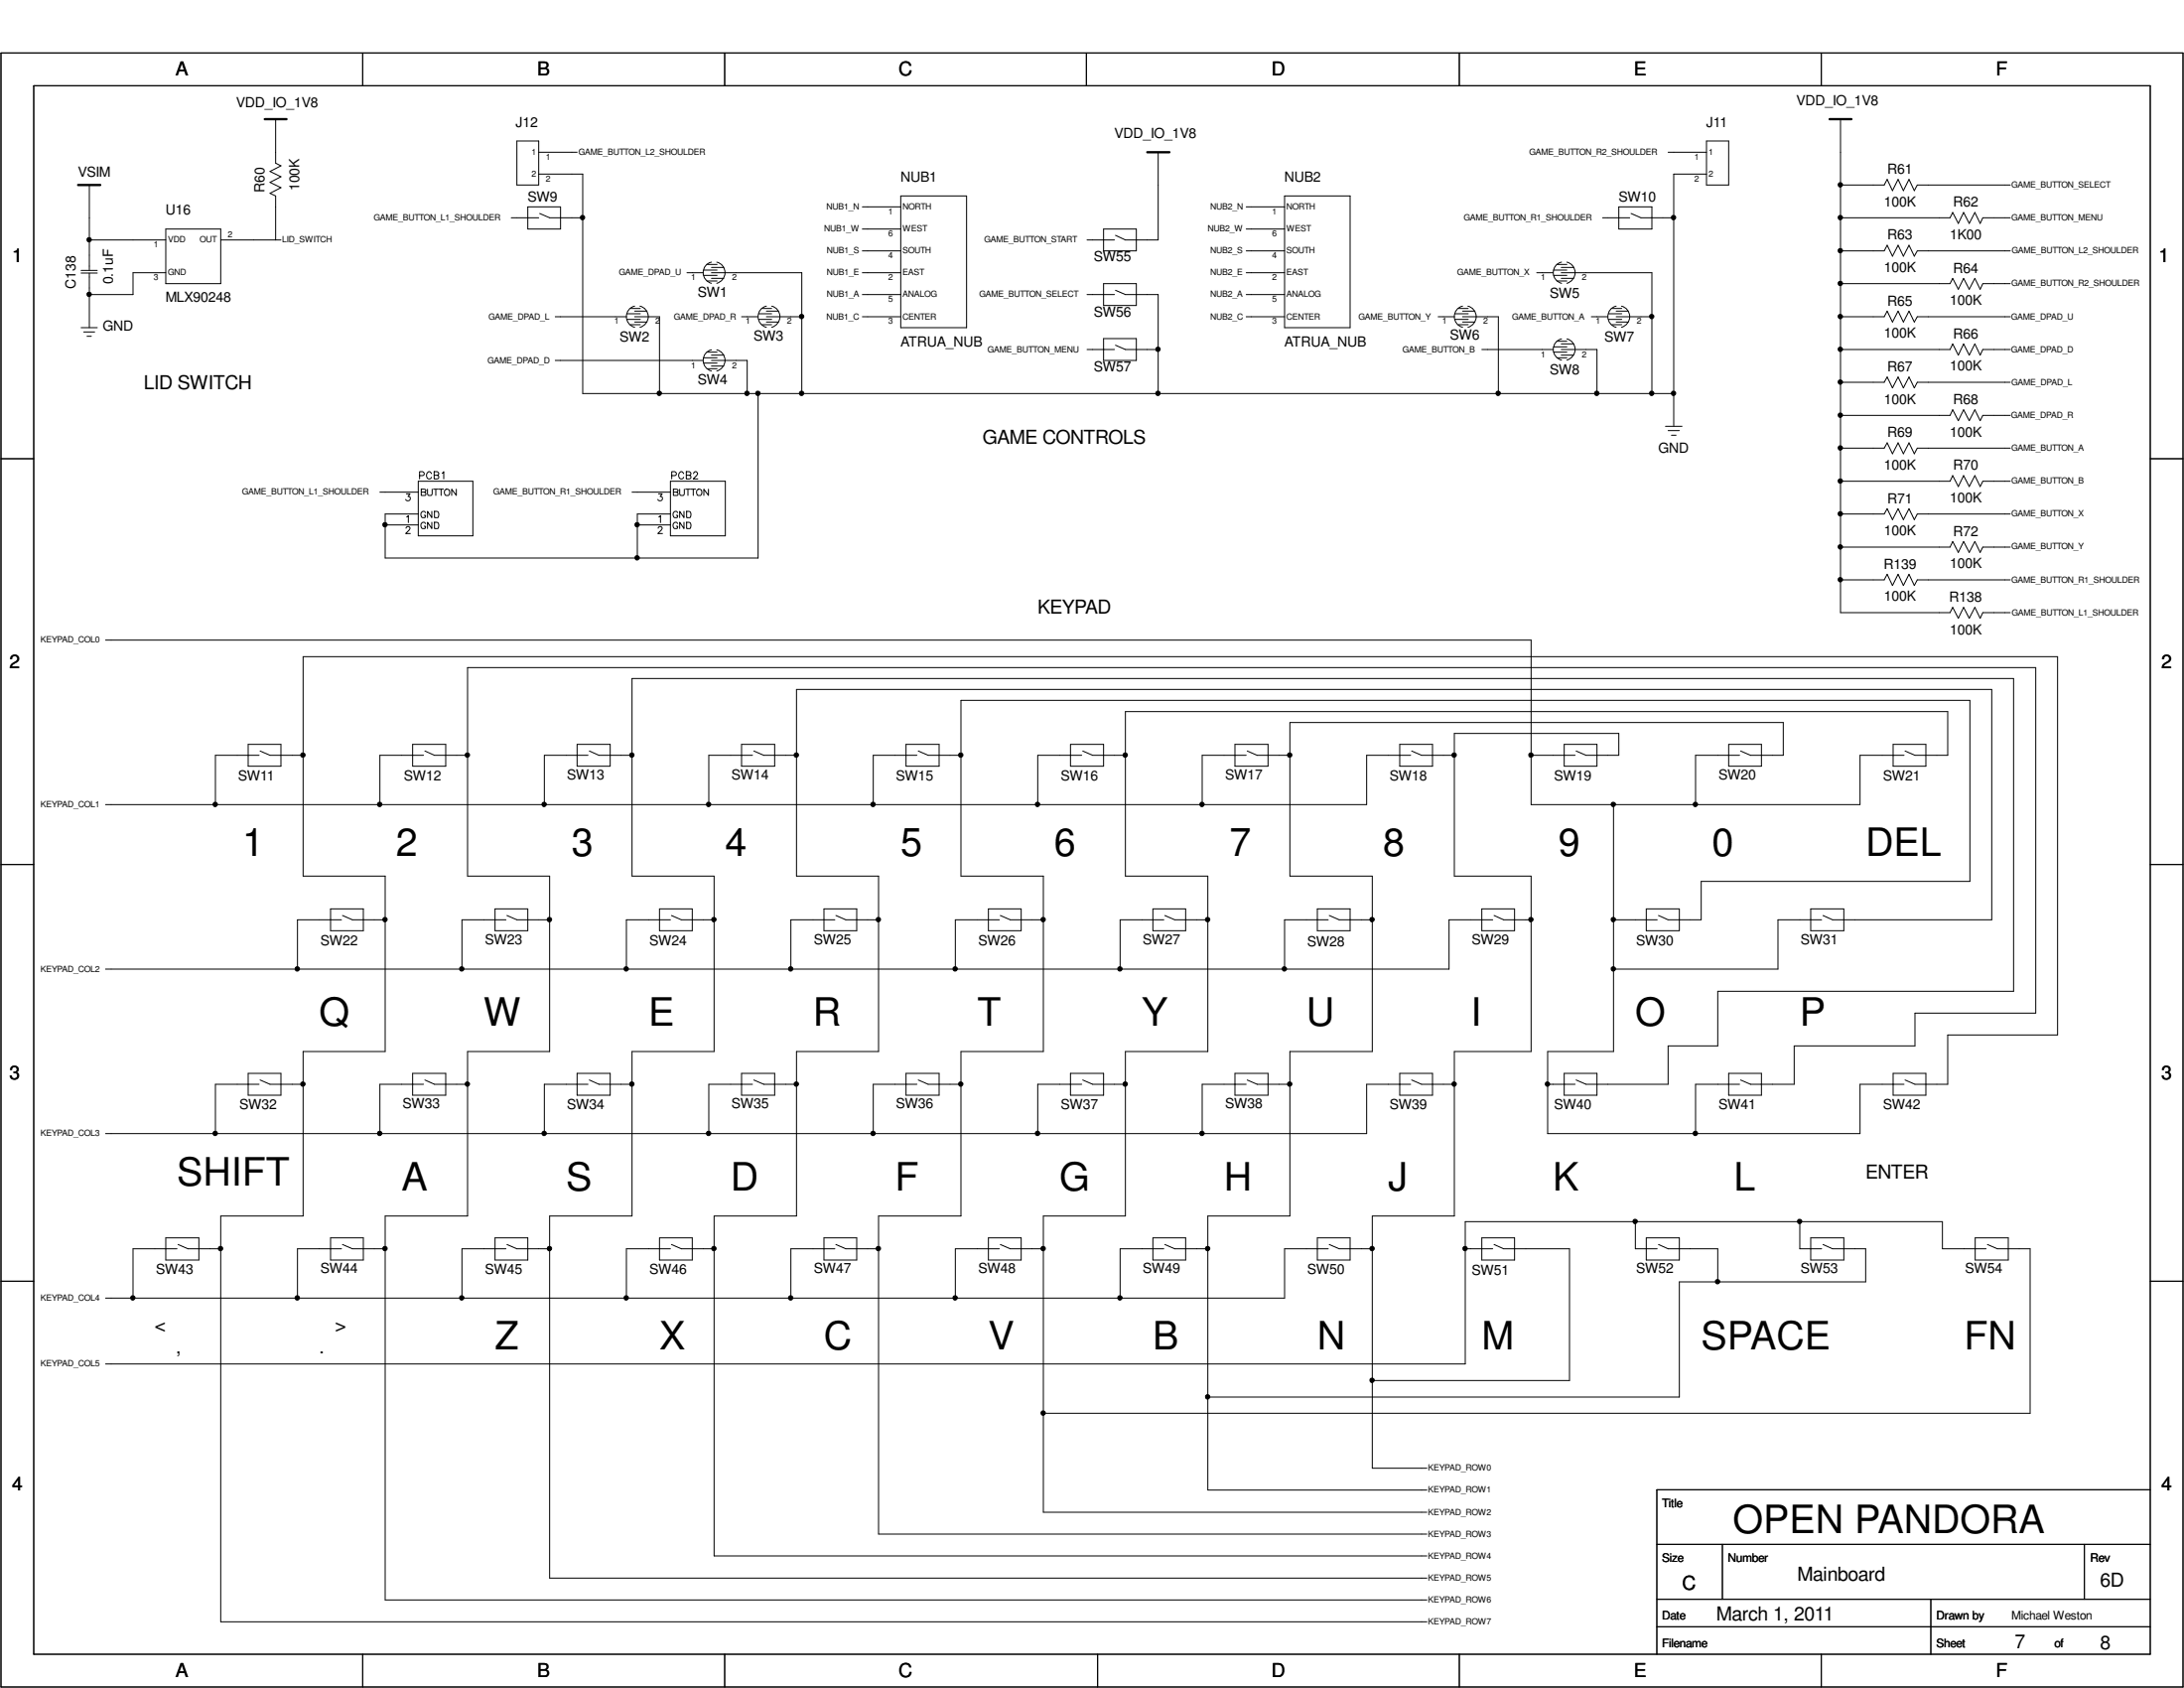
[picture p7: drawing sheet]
<svg xmlns="http://www.w3.org/2000/svg" width="279mm" height="216mm" viewBox="0 0 279 216" stroke-linecap="round" stroke-linejoin="round" font-family="sans-serif">
<g fill="none" stroke="#000" stroke-width=".13">
<path d="M.1 6.8h279.2v209h-279.2zM4.3 11h270.8v200.6h-270.8zM35.3 15.2v5.7l.6 .3-1.4 .7 1.4 .7-1.4 .7 1.4 .7-1.4 .7 .8 .4v5.6M46.4 6.8v4.2M66.1 18h2.8v5.7h-2.8zM68.9 19.5h4.9M92.7 6.8v4.2M139 6.8v4.2M148.2 19.5v11.2h-4.2l-1.3-.6M186.7 6.8v4.2M213.4 19.5h4.9M218.3 18h2.8v5.7h-2.8z"/>
<path d="M233 6.8v4.2M235.5 15.2v63.2h14l.3-.7 .7 1.4 .7-1.4 .7 1.4 .7-1.4 .7 1.4 .4-.7h3.5M10.4 34.9h2M10.4 34.6h2M11.4 30.7h9.8M11.4 23.7v10.9M11.4 34.9v7M21.2 34.9h-4.2v2.8h-5.6M21.2 29.3h7v7h-7zM28.2 30.7h7.7M65.4 27.9h3.5M67.5 26.5h4.2v2.8h-4.2z"/>
<path d="M68.9 22.3h5.6v28h139.6M69 27.3l1.3 .6h4.2M80.6 39.5h1.3M81.2 39.2a1.4 1.4 0 0 0-1.1 1.3 1.4 1.4 0 0 0 1.1 1.4M81.2 39.8h1.6M81.9 39.2a1.4 1.4 0 0 1 1 1.3 1.4 1.4 0 0 1-1 1.4M87.9 34.9h2.1M90 34.5h1.7M90 35.2h1.7M90.5 33.8h1.2M90.5 35.9h1.2M91 33.5a1.4 1.4 0 0 0-1 1.4 1.4 1.4 0 0 0 1 1.3"/>
<path d="M91 34.9h11.6v15.4M91 34.2h1.6M91 35.6h1.6M91.7 33.5a1.4 1.4 0 0 1 1.1 1.4 1.4 1.4 0 0 1-1.1 1.3M97.5 39.5h1.2M98 39.2a1.4 1.4 0 0 0-1 1.3 1.4 1.4 0 0 0 1 1.4M98 39.8h1.6M98.7 39.2a1.4 1.4 0 0 1 1.1 1.3 1.4 1.4 0 0 1-1.1 1.4M110.3 37.7h4.9M110.3 34.9h4.9M110.3 32.1h4.9M110.3 26.5h4.9"/>
<path d="M110.3 29.3h4.9M115.2 25.1h8.5v16.8h-8.5zM139.1 30.7h3.5M139.1 37.7h3.5M141.2 29.3h4.2v2.8h-4.2zM141.2 36.3h4.2v2.8h-4.2zM142.7 37.1l1.3 .6h4.2v12.6M159.4 37.7h4.9M159.4 34.9h4.9M159.4 32.1h4.9M159.4 26.5h4.9M159.4 29.3h4.9"/>
<path d="M164.3 25.1h8.4v16.8h-8.4zM186.6 39.5h1.2M187.1 39.2a1.4 1.4 0 0 0-1 1.3 1.4 1.4 0 0 0 1 1.4M187.1 39.8h1.6M187.8 39.2a1.4 1.4 0 0 1 1 1.3 1.4 1.4 0 0 1-1 1.4M196.6 34.9h2.1M198.8 34.5h1.6M198.8 35.2h1.6M199.2 33.8h1.2M199.2 35.9h1.2M199.7 34.9h11.6v15.4M199.7 34.2h1.6"/>
<path d="M199.7 35.6h1.6M199.8 33.5a1.4 1.4 0 0 0-1.1 1.4 1.4 1.4 0 0 0 1.1 1.3M200.4 33.5a1.4 1.4 0 0 1 1.1 1.4 1.4 1.4 0 0 1-1.1 1.3M205 27.9h3.5M206.2 39.5h1.3M206.8 39.2a1.4 1.4 0 0 0-1.1 1.3 1.4 1.4 0 0 0 1.1 1.4M206.8 39.8h1.5M207.1 26.5h4.2v2.8h-4.2zM207.4 39.2a1.4 1.4 0 0 1 1.1 1.3 1.4 1.4 0 0 1-1.1 1.4M208.7 27.3l1.2 .6h4.2M218.3 22.3h-4.2v32.2M235.5 27.9h14l.3-.7 .7 1.4 .7-1.4 .7 1.4 .7-1.4 .7 1.4 .4-.7h3.5"/>
<path d="M235.5 32.1h5.5l.4-.7 .7 1.4 .7-1.4 .7 1.4 .7-1.4 .7 1.4 .4-.7h11.9M235.5 36.3h14l.3-.7 .7 1.4 .7-1.4 .7 1.4 .7-1.4 .7 1.4 .4-.7h3.5M235.5 23.7h5.5l.4-.8 .7 1.5 .7-1.5 .7 1.5 .7-1.5 .7 1.5 .4-.7h11.9M.1 58.7h4.2M10.4 41.9h2M10.7 42.5h1.4M11.1 43h.6M71 40.5h9.1M71 46.1h19M80.2 40.1h1.7M80.2 40.9h1.7M80.6 41.5h1.3"/>
<path d="M81.2 40.5h3.2v9.8M81.2 41.2h1.6M90 45.8h1.7M90 46.4h1.7M90.5 45h1.2M90.5 47.2h1.2M91 44.7a1.4 1.4 0 0 0-1 1.4 1.4 1.4 0 0 0 1 1.4M91 46.1h4.6v4.2M91 45.4h1.6M91 46.8h1.6M91.7 44.7a1.4 1.4 0 0 1 1.1 1.4 1.4 1.4 0 0 1-1.1 1.4M94.9 40.5h2.1"/>
<path d="M97 50.3v21.1h-47.7v-5.7h4.2M97.1 40.1h1.6M97.1 40.9h1.6M97.5 41.5h1.2M98 40.5h4.6M98 41.2h1.6M110.3 40.5h4.9M139.1 44.7h3.5M141.2 43.3h4.2v2.8h-4.2zM142.7 44.2l1.3 .5h4.2M159.4 40.5h4.9M184 40.5h2.1"/>
<path d="M186.1 40.1h1.7M186.1 40.9h1.7M186.6 41.5h1.2M187.1 40.5h4.6v9.8M187.1 41.2h1.6M189.6 44.7h9.1M198.8 45h1.6M198.8 44.4h1.6M199.2 45.8h1.2M199.2 43.6h1.2M199.7 44.7h4.6v5.6M199.7 45.4h1.6"/>
<path d="M199.7 44h1.6M199.8 43.3a1.4 1.4 0 0 0-1.1 1.4 1.4 1.4 0 0 0 1.1 1.4M200.4 43.3a1.4 1.4 0 0 1 1.1 1.4 1.4 1.4 0 0 1-1.1 1.4M203.6 40.5h2.1M205.8 40.1h1.7M205.8 40.9h1.7M206.2 41.5h1.3M206.8 40.5h4.5M206.8 41.2h1.5M213.1 54.5h2.1M213.4 55.1h1.4M213.8 55.7h.6"/>
<path d="M235.5 40.5h5.5l.4-.7 .7 1.4 .7-1.4 .7 1.4 .7-1.4 .7 1.4 .4-.7h11.9M235.5 44.7h14l.3-.7 .7 1.4 .7-1.4 .7 1.4 .7-1.4 .7 1.4 .4-.7h3.5M235.5 57.3h5.5l.4-.7 .7 1.4 .7-1.4 .7 1.4 .7-1.4 .7 1.4 .4-.7h11.9M235.5 53.1h14l.3-.7 .7 1.4 .7-1.4 .7 1.4 .7-1.4 .7 1.4 .4-.7h3.5M235.5 48.9h5.5l.4-.7 .7 1.4 .7-1.4 .7 1.4 .7-1.4 .7 1.4 .4-.7h11.9M275.1 58.7h4.2M48.6 62.9h4.9M49.3 67.1h4.2M51.9 67.6l.2-.2h.2l.2 .1-.2 .3-.4 .4h.6M52 63.2h.5l-.3 .3a.3 .3 0 0 1 .2 .5 .3 .3 0 0 1-.5-.1M52 66.1l.2-.1v.8M53.5 61.6h7v6.9h-7z"/>
<path d="M53.7 60.8h.5l.1-.1-.1-.2-.1-.2h-.4v1M53.9 62.6h.5v.3h-.1l.2 .2-.1 .3h-.5zM53.9 62.9h.4M54.4 67a.31 .31 0 0 0-.3-.2 .31 .31 0 0 0-.3 .3v.2l.2 .3h.4v-.3h-.1M54.4 65.6a.31 .31 0 0 0-.3-.2 .31 .31 0 0 0-.3 .3v.2l.2 .3h.4v-.3h-.1M54.7 62.6v.6l.1 .2h.4v-.1l.1-.7M55.2 60.6a.32 .32 0 0 0-.4-.3 .32 .32 0 0 0-.2 .4v.2a.33 .33 0 0 0 .2 .4 .33 .33 0 0 0 .4-.3M55.2 66.8v.8l-.5-.8v.8M55.2 65.4v.8l-.5-.8v.8M55.5 62.6h.5M55.5 60.3h.4l.2 .2v.1l-.2 .2 .2 .2-.1 .2-.5 .1zM55.5 60.8h.4"/>
<path d="M55.6 66.8h.3a.5 .5 0 0 1 .1 .8h-.4zM55.6 65.4h.3a.5 .5 0 0 1 .1 .8h-.4zM55.8 62.6v.8M56.1 62.6h.6M56.4 62.6v.8M56.6 60.5l.2-.2v1M56.9 62.7a.39 .39 0 0 1 .6 0 .39 .39 0 0 1 0 .5l-.1 .2h-.4l-.1-.3zM58.4 62.6v.8l-.6-.8v.8M80.9 62.9h4.9M81.5 67.1h4.3M84.2 67.6l.2-.2h.1l.2 .1-.1 .3-.4 .4h.6M84.2 63.2h.5l-.2 .3a.3 .3 0 0 1 .2 .5 .3 .3 0 0 1-.5-.1"/>
<path d="M84.3 66.1l.2-.1v.8M85.8 65.7h-4.3v5.7M85.8 61.6h7v6.9h-7zM85.9 60.8h.5l.1-.1v-.2l-.2-.2h-.4v1M86.1 62.6h.6v.2l-.2 .1 .2 .2v.3h-.6zM86.1 62.9h.4M86.7 67a.31 .31 0 0 0-.3-.2 .31 .31 0 0 0-.3 .3v.3l.2 .2h.3l.1-.3h-.2M86.7 65.6a.31 .31 0 0 0-.3-.2 .31 .31 0 0 0-.3 .3v.3l.2 .2h.3l.1-.3h-.2M87 62.6v.6l.1 .2h.3l.1-.1v-.7M87.5 60.6a.32 .32 0 0 0-.4-.3 .32 .32 0 0 0-.3 .4v.2a.33 .33 0 0 0 .3 .4 .33 .33 0 0 0 .4-.3M87.5 66.8v.8l-.5-.8v.8M87.5 65.4v.8l-.5-.8v.8"/>
<path d="M87.7 62.6h.6M87.8 60.3h.4l.1 .2v.2l-.1 .1 .2 .2-.1 .2-.5 .1zM87.8 60.8h.4M87.8 66.8h.3a.5 .5 0 0 1 .2 .8h-.5zM87.8 65.4h.3a.5 .5 0 0 1 .2 .8h-.5zM88 62.6v.8M88.4 62.6h.6M88.7 62.6v.8M88.7 60.6l.2-.3h.2l.1 .2-.1 .3-.4 .5h.6M89.2 62.7a.39 .39 0 0 1 .5 0 .39 .39 0 0 1 0 .5l-.1 .2h-.3l-.1-.1-.1-.2zM90.6 62.6v.8l-.6-.8v.8M235.5 74.2h5.5l.4-.8 .7 1.5 .7-1.5 .7 1.5 .7-1.5 .7 1.5 .4-.7h11.9"/>
<path d="M235.5 70h14l.3-.7 .7 1.4 .7-1.4 .7 1.4 .7-1.4 .7 1.4 .4-.7h3.5M235.5 65.7h5.5l.4-.6 .7 1.4 .7-1.4 .7 1.4 .7-1.4 .7 1.4 .4-.8h11.9M235.5 61.6h14l.3-.8 .7 1.4 .7-1.4 .7 1.4 .7-1.4 .7 1.4 .4-.6h3.5M13.5 81.9h182.4v21h42.1v-6.3h5.6M31.7 95.2h4.2v2.8h-4.2zM33.1 96.6h-5.5v6.3M33.3 96.1l1.2 .5h4.3M52.8 95.2h4.2v2.8h-4.2zM54.2 96.6h-5.6v6.3M54.4 96.1l1.2 .5h4.2M73.8 95.2h4.3v2.8h-4.3zM75.2 96.6h-5.6v6.3"/>
<path d="M75.4 96.1l1.2 .5h4.3M94.9 95.2h4.2v2.8h-4.2zM96.3 96.6h-5.6v6.3M96.4 96.1l1.3 .5h4.2M115.9 95.2h4.2v2.8h-4.2zM117.3 96.6h-5.6v6.3M117.5 96.1l1.2 .5h4.2M136.9 95.2h4.3v2.8h-4.3zM138.4 96.6h-5.6v6.3M138.5 96.1l1.3 .5h4.2M158 95.2h4.2v2.8h-4.2zM159.4 96.6h-5.6v6.3"/>
<path d="M159.6 96.1l1.2 .5h4.2M179.1 95.2h4.2v2.8h-4.2zM180.5 96.6h-5.7v6.3h-161.3M180.6 96.1l1.3 .5h4.2M195.9 96.6h5.6M200.1 95.2h4.2v2.8h-4.2zM201.6 96.1l1.3 .5h4.2v-2.8h-21v18.3h9.8v22.4h-9.8v21h-10.5v32.3h6.9M221.1 95.2h4.2v2.8h-4.2zM222.5 96.6h-5.6v6.3M222.7 96.1l1.2 .5h4.2v-4.2h-63.1v19.7h10.6v22.4h-10.6v21h-10.5v35.1h28M242.2 95.2h4.2v2.8h-4.2zM243.7 96.1l1.3 .5h4.2v-5.6h-105.2v21.1h10.5v22.4h-10.5v21h-10.5v37.9h49"/>
<path d="M.1 110.6h4.2M42.3 116.2h4.2v2.8h-4.2zM43.7 117.6h-5.6v6.4M43.8 117.1l1.3 .5h4.2M63.3 116.2h4.2v2.8h-4.2zM64.7 117.6h-5.6v6.4M64.9 117.1l1.2 .5h4.2M84.4 116.2h4.2v2.8h-4.2zM85.8 117.6h-5.7v6.4M85.9 117.1l1.3 .5h4.2M105.4 116.2h4.2v2.8h-4.2zM106.8 117.6h-5.6v6.4"/>
<path d="M106.9 117.1l1.3 .5h4.2M126.4 116.2h4.2v2.8h-4.2zM127.8 117.6h-5.6v6.4M128 117.1l1.2 .5h4.3M147.5 116.2h4.2v2.8h-4.2zM148.9 117.6h-5.6v6.4M149 117.1l1.3 .5h4.2M168.5 116.2h4.2v2.8h-4.2zM169.9 117.6h-5.6v6.4M170.1 117.1l1.2 .5h4.3M189.6 116.2h4.2v2.8h-4.2zM191 117.6h-5.6v6.4h-171.9"/>
<path d="M191.1 117.1l1.3 .5h3.5M206.4 102.9v31.6h-8.4v10.5h40v-6.3h5.6M206.4 117.6h5.6M210.6 116.2h4.2v2.8h-4.2zM212.2 117.1l1.2 .5h4.2v-4.9h34.4v-23.1h-129.1v22.5h10.6v22.4h-10.6v21h-10.5v40.7h70.1M231.6 116.2h4.3v2.8h-4.3zM233 117.6h-5.5v6.4h-21.1M233.2 117.1l1.2 .5h20.4v-29.4h-152.9v23.9h10.5v22.4h-10.5v21h-10.5v43.5h91.1M275.1 110.6h4.2M31.7 137.3h4.2v2.8h-4.2zM33.1 138.7h-5.5v6.3M33.3 138.1l1.2 .6h4.3"/>
<path d="M52.8 137.3h4.2v2.8h-4.2zM54.2 138.7h-5.6v6.3M54.4 138.1l1.2 .6h4.2M73.8 137.3h4.3v2.8h-4.3zM75.2 138.7h-5.6v6.3M75.4 138.1l1.2 .6h4.3M94.9 137.3h4.2v2.8h-4.2zM96.3 138.7h-5.6v6.3M96.4 138.1l1.3 .6h4.2M115.9 137.3h4.2v2.8h-4.2zM117.3 138.7h-5.6v6.3M117.5 138.1l1.2 .6h4.2"/>
<path d="M136.9 137.3h4.3v2.8h-4.3zM138.4 138.7h-5.6v6.3M138.5 138.1l1.3 .6h4.2M158 137.3h4.2v2.8h-4.2zM159.4 138.7h-5.6v6.3M159.6 138.1l1.2 .6h4.2M179.1 137.3h4.2v2.8h-4.2zM180.5 138.7h-5.7v6.3h-161.3M180.6 138.1l1.3 .6h4.2M198 138.7h3.5M200.1 137.3h4.2v2.8h-4.2zM201.6 138.1l1.3 .6h10.5v-4.9h6.4v-7h37.8v-40h-176.7v25.3h10.5v22.4h-10.5v21h-10.6v46.3h112.2"/>
<path d="M221.1 137.3h4.2v2.8h-4.2zM222.5 138.7h-5.6v6.3M222.7 138.1l1.2 .6h5.6v-4.9h15.5v-4.2h15.4v-44.2h-200.6v26.7h10.5v22.4h-10.5v21h-10.5v49.1h133.2M242.2 137.3h4.2v2.8h-4.2zM243.7 138.1l1.3 .6h4.2v-6.3h14v-48.4h-224.4v28.1h10.5v22.4h-10.5v21h-10.6v51.9h154.3M21.2 158.3h4.2v2.9h-4.2zM22.6 159.7h-5.6v6.3M22.8 159.2l1.2 .5h4.2M42.3 158.3h4.2v2.9h-4.2zM43.7 159.7h-5.6v6.3M43.8 159.2l1.3 .5h4.2M63.3 158.3h4.2v2.9h-4.2z"/>
<path d="M64.7 159.7h-5.6v6.3M64.9 159.2l1.2 .5h4.2M84.4 158.3h4.2v2.9h-4.2zM85.8 159.7h-5.7v6.3M85.9 159.2l1.3 .5h4.2M105.4 158.3h4.2v2.9h-4.2zM106.8 159.7h-5.6v6.3M106.9 159.2l1.3 .5h4.2M126.4 158.3h4.2v2.9h-4.2zM127.8 159.7h-5.6v6.3M128 159.2l1.2 .5h4.3M147.5 158.3h4.2v2.9h-4.2z"/>
<path d="M148.9 159.7h-5.6v6.3M149 159.2l1.3 .5h4.2M168.5 158.3h4.2v2.9h-4.2zM169.9 159.7h-5.6v6.3h-150.8M170.1 159.2l1.2 .5h4.3M187.5 159.7h3.5M189.6 158.3h4.2v2.9h-4.2zM191.1 159.2l1.3 .5h8.4v16.9h-25.2M209.2 156.3v3.4h2.8M210.6 158.3h4.2v2.9h-4.2zM212.2 159.2l1.2 .5h6.4v4.3M230.3 156.3v3.4h2.7"/>
<path d="M231.6 158.3h4.3v2.9h-4.3zM233.2 159.2l1.2 .5h4.3v4.3h-23.9v14.7h-60.3M252.7 158.3h4.2v2.9h-4.2zM254.1 159.7h-5.6v-3.4h-61v18.2h-174M254.3 159.2l1.2 .5h4.2v21.1h-126.2M.1 163.9h4.2M275.1 163.9h4.2M212 197.5h63.1M220.3 197.5v7.1M266.7 197.5v7.1M275.1 190.5h-63.1v21.1M46.4 211.6v4.2"/>
<path d="M92.7 211.6v4.2M140.4 211.6v4.2M186.7 211.6v4.2M212 208.1h63.1M212 204.6h63.1M233 211.6v4.2M247 204.6v7"/>
<circle cx="11.4" cy="37.6" r=".29"/>
<circle cx="11.4" cy="30.7" r=".29"/>
<circle cx="74.5" cy="27.8" r=".29"/>
<circle cx="214.1" cy="27.8" r=".29"/>
<circle cx="235.4" cy="36.3" r=".29"/>
<circle cx="235.4" cy="32.1" r=".29"/>
<circle cx="235.4" cy="23.6" r=".29"/>
<circle cx="235.4" cy="27.8" r=".29"/>
<circle cx="84.3" cy="50.3" r=".29"/>
<circle cx="95.6" cy="50.3" r=".29"/>
<circle cx="97" cy="50.3" r=".29"/>
<circle cx="102.5" cy="40.5" r=".29"/>
<circle cx="102.5" cy="50.3" r=".29"/>
<circle cx="148.1" cy="44.7" r=".29"/>
<circle cx="148.1" cy="50.3" r=".29"/>
<circle cx="191.7" cy="50.3" r=".29"/>
<circle cx="204.3" cy="50.3" r=".29"/>
<circle cx="211.3" cy="50.3" r=".29"/>
<circle cx="211.3" cy="40.5" r=".29"/>
<circle cx="214.1" cy="50.3" r=".29"/>
<circle cx="235.4" cy="40.5" r=".29"/>
<circle cx="235.4" cy="44.7" r=".29"/>
<circle cx="235.4" cy="57.3" r=".29"/>
<circle cx="235.4" cy="53.1" r=".29"/>
<circle cx="235.4" cy="48.9" r=".29"/>
<circle cx="49.2" cy="67.1" r=".29"/>
<circle cx="81.5" cy="71.3" r=".29"/>
<circle cx="81.5" cy="67.1" r=".29"/>
<circle cx="235.4" cy="65.7" r=".29"/>
<circle cx="235.4" cy="70" r=".29"/>
<circle cx="235.4" cy="61.5" r=".29"/>
<circle cx="235.4" cy="74.1" r=".29"/>
<circle cx="38.7" cy="96.6" r=".29"/>
<circle cx="59.8" cy="96.6" r=".29"/>
<circle cx="80.8" cy="96.6" r=".29"/>
<circle cx="101.9" cy="96.6" r=".29"/>
<circle cx="122.9" cy="96.6" r=".29"/>
<circle cx="143.9" cy="96.6" r=".29"/>
<circle cx="165" cy="96.6" r=".29"/>
<circle cx="186" cy="96.6" r=".29"/>
<circle cx="195.8" cy="96.6" r=".29"/>
<circle cx="27.5" cy="102.9" r=".29"/>
<circle cx="48.6" cy="102.9" r=".29"/>
<circle cx="49.2" cy="117.6" r=".29"/>
<circle cx="69.6" cy="102.9" r=".29"/>
<circle cx="70.3" cy="117.6" r=".29"/>
<circle cx="90.6" cy="102.9" r=".29"/>
<circle cx="91.3" cy="117.6" r=".29"/>
<circle cx="111.7" cy="102.9" r=".29"/>
<circle cx="112.4" cy="117.6" r=".29"/>
<circle cx="132.7" cy="102.9" r=".29"/>
<circle cx="133.4" cy="117.6" r=".29"/>
<circle cx="153.8" cy="102.9" r=".29"/>
<circle cx="154.5" cy="117.6" r=".29"/>
<circle cx="175.5" cy="117.6" r=".29"/>
<circle cx="195.8" cy="117.6" r=".29"/>
<circle cx="206.4" cy="117.6" r=".29"/>
<circle cx="206.4" cy="102.9" r=".29"/>
<circle cx="216.9" cy="102.9" r=".29"/>
<circle cx="38" cy="123.9" r=".29"/>
<circle cx="38.7" cy="138.7" r=".29"/>
<circle cx="59.1" cy="123.9" r=".29"/>
<circle cx="59.8" cy="138.7" r=".29"/>
<circle cx="80.1" cy="123.9" r=".29"/>
<circle cx="80.8" cy="138.7" r=".29"/>
<circle cx="101.1" cy="123.9" r=".29"/>
<circle cx="101.9" cy="138.7" r=".29"/>
<circle cx="122.2" cy="123.9" r=".29"/>
<circle cx="122.9" cy="138.7" r=".29"/>
<circle cx="143.3" cy="123.9" r=".29"/>
<circle cx="143.9" cy="138.7" r=".29"/>
<circle cx="164.3" cy="123.9" r=".29"/>
<circle cx="165" cy="138.7" r=".29"/>
<circle cx="186" cy="138.7" r=".29"/>
<circle cx="198" cy="138.7" r=".29"/>
<circle cx="206.4" cy="123.9" r=".29"/>
<circle cx="27.5" cy="145" r=".29"/>
<circle cx="28.2" cy="159.7" r=".29"/>
<circle cx="48.6" cy="145" r=".29"/>
<circle cx="49.2" cy="159.7" r=".29"/>
<circle cx="69.6" cy="145" r=".29"/>
<circle cx="70.3" cy="159.7" r=".29"/>
<circle cx="90.6" cy="145" r=".29"/>
<circle cx="91.3" cy="159.7" r=".29"/>
<circle cx="111.7" cy="145" r=".29"/>
<circle cx="112.4" cy="159.7" r=".29"/>
<circle cx="132.7" cy="145" r=".29"/>
<circle cx="133.4" cy="159.7" r=".29"/>
<circle cx="153.8" cy="145" r=".29"/>
<circle cx="154.5" cy="159.7" r=".29"/>
<circle cx="175.5" cy="159.7" r=".29"/>
<circle cx="187.4" cy="159.7" r=".29"/>
<circle cx="209.2" cy="156.2" r=".29"/>
<circle cx="216.9" cy="145" r=".29"/>
<circle cx="230.2" cy="156.2" r=".29"/>
<circle cx="17" cy="166" r=".29"/>
<circle cx="38" cy="166" r=".29"/>
<circle cx="59.1" cy="166" r=".29"/>
<circle cx="80.1" cy="166" r=".29"/>
<circle cx="101.1" cy="166" r=".29"/>
<circle cx="122.2" cy="166" r=".29"/>
<circle cx="143.3" cy="166" r=".29"/>
<circle cx="154.5" cy="178.7" r=".29"/>
<circle cx="175.5" cy="176.5" r=".29"/>
<circle cx="219.7" cy="163.9" r=".29"/>
<circle cx="133.4" cy="180.7" r=".29"/>
</g>
<g fill="#000">
<circle cx="11.4" cy="37.6" r=".29"/>
<circle cx="11.4" cy="30.7" r=".29"/>
<circle cx="74.5" cy="27.8" r=".29"/>
<circle cx="214.1" cy="27.8" r=".29"/>
<circle cx="235.4" cy="36.3" r=".29"/>
<circle cx="235.4" cy="32.1" r=".29"/>
<circle cx="235.4" cy="23.6" r=".29"/>
<circle cx="235.4" cy="27.8" r=".29"/>
<circle cx="84.3" cy="50.3" r=".29"/>
<circle cx="95.6" cy="50.3" r=".29"/>
<circle cx="97" cy="50.3" r=".29"/>
<circle cx="102.5" cy="40.5" r=".29"/>
<circle cx="102.5" cy="50.3" r=".29"/>
<circle cx="148.1" cy="44.7" r=".29"/>
<circle cx="148.1" cy="50.3" r=".29"/>
<circle cx="191.7" cy="50.3" r=".29"/>
<circle cx="204.3" cy="50.3" r=".29"/>
<circle cx="211.3" cy="50.3" r=".29"/>
<circle cx="211.3" cy="40.5" r=".29"/>
<circle cx="214.1" cy="50.3" r=".29"/>
<circle cx="235.4" cy="40.5" r=".29"/>
<circle cx="235.4" cy="44.7" r=".29"/>
<circle cx="235.4" cy="57.3" r=".29"/>
<circle cx="235.4" cy="53.1" r=".29"/>
<circle cx="235.4" cy="48.9" r=".29"/>
<circle cx="49.2" cy="67.1" r=".29"/>
<circle cx="81.5" cy="71.3" r=".29"/>
<circle cx="81.5" cy="67.1" r=".29"/>
<circle cx="235.4" cy="65.7" r=".29"/>
<circle cx="235.4" cy="70" r=".29"/>
<circle cx="235.4" cy="61.5" r=".29"/>
<circle cx="235.4" cy="74.1" r=".29"/>
<circle cx="38.7" cy="96.6" r=".29"/>
<circle cx="59.8" cy="96.6" r=".29"/>
<circle cx="80.8" cy="96.6" r=".29"/>
<circle cx="101.9" cy="96.6" r=".29"/>
<circle cx="122.9" cy="96.6" r=".29"/>
<circle cx="143.9" cy="96.6" r=".29"/>
<circle cx="165" cy="96.6" r=".29"/>
<circle cx="186" cy="96.6" r=".29"/>
<circle cx="195.8" cy="96.6" r=".29"/>
<circle cx="27.5" cy="102.9" r=".29"/>
<circle cx="48.6" cy="102.9" r=".29"/>
<circle cx="49.2" cy="117.6" r=".29"/>
<circle cx="69.6" cy="102.9" r=".29"/>
<circle cx="70.3" cy="117.6" r=".29"/>
<circle cx="90.6" cy="102.9" r=".29"/>
<circle cx="91.3" cy="117.6" r=".29"/>
<circle cx="111.7" cy="102.9" r=".29"/>
<circle cx="112.4" cy="117.6" r=".29"/>
<circle cx="132.7" cy="102.9" r=".29"/>
<circle cx="133.4" cy="117.6" r=".29"/>
<circle cx="153.8" cy="102.9" r=".29"/>
<circle cx="154.5" cy="117.6" r=".29"/>
<circle cx="175.5" cy="117.6" r=".29"/>
<circle cx="195.8" cy="117.6" r=".29"/>
<circle cx="206.4" cy="117.6" r=".29"/>
<circle cx="206.4" cy="102.9" r=".29"/>
<circle cx="216.9" cy="102.9" r=".29"/>
<circle cx="38" cy="123.9" r=".29"/>
<circle cx="38.7" cy="138.7" r=".29"/>
<circle cx="59.1" cy="123.9" r=".29"/>
<circle cx="59.8" cy="138.7" r=".29"/>
<circle cx="80.1" cy="123.9" r=".29"/>
<circle cx="80.8" cy="138.7" r=".29"/>
<circle cx="101.1" cy="123.9" r=".29"/>
<circle cx="101.9" cy="138.7" r=".29"/>
<circle cx="122.2" cy="123.9" r=".29"/>
<circle cx="122.9" cy="138.7" r=".29"/>
<circle cx="143.3" cy="123.9" r=".29"/>
<circle cx="143.9" cy="138.7" r=".29"/>
<circle cx="164.3" cy="123.9" r=".29"/>
<circle cx="165" cy="138.7" r=".29"/>
<circle cx="186" cy="138.7" r=".29"/>
<circle cx="198" cy="138.7" r=".29"/>
<circle cx="206.4" cy="123.9" r=".29"/>
<circle cx="27.5" cy="145" r=".29"/>
<circle cx="28.2" cy="159.7" r=".29"/>
<circle cx="48.6" cy="145" r=".29"/>
<circle cx="49.2" cy="159.7" r=".29"/>
<circle cx="69.6" cy="145" r=".29"/>
<circle cx="70.3" cy="159.7" r=".29"/>
<circle cx="90.6" cy="145" r=".29"/>
<circle cx="91.3" cy="159.7" r=".29"/>
<circle cx="111.7" cy="145" r=".29"/>
<circle cx="112.4" cy="159.7" r=".29"/>
<circle cx="132.7" cy="145" r=".29"/>
<circle cx="133.4" cy="159.7" r=".29"/>
<circle cx="153.8" cy="145" r=".29"/>
<circle cx="154.5" cy="159.7" r=".29"/>
<circle cx="175.5" cy="159.7" r=".29"/>
<circle cx="187.4" cy="159.7" r=".29"/>
<circle cx="209.2" cy="156.2" r=".29"/>
<circle cx="216.9" cy="145" r=".29"/>
<circle cx="230.2" cy="156.2" r=".29"/>
<circle cx="17" cy="166" r=".29"/>
<circle cx="38" cy="166" r=".29"/>
<circle cx="59.1" cy="166" r=".29"/>
<circle cx="80.1" cy="166" r=".29"/>
<circle cx="101.1" cy="166" r=".29"/>
<circle cx="122.2" cy="166" r=".29"/>
<circle cx="143.3" cy="166" r=".29"/>
<circle cx="154.5" cy="178.7" r=".29"/>
<circle cx="175.5" cy="176.5" r=".29"/>
<circle cx="219.7" cy="163.9" r=".29"/>
<circle cx="133.4" cy="180.7" r=".29"/>
</g>
<path d="M33.9 15.2h2.8M146.8 19.5h2.8M234.1 15.2h2.8M10 23.7h2.8" fill="none" stroke="#000" stroke-width=".3"/>
<g font-size="5">
<text x="31" y="109.5">1</text>
<text x="50.7" y="109.5">2</text>
<text x="73.2" y="109.5">3</text>
<text x="92.8" y="109.5">4</text>
<text x="115.2" y="109.5">5</text>
<text x="134.9" y="109.5">6</text>
<text x="157.3" y="109.5">7</text>
<text x="177" y="109.5">8</text>
<text x="199.4" y="109.5">9</text>
<text x="219" y="109.5">0</text>
<text x="238.7" y="109.5">DEL</text>
<text x="40.9" y="131.2">Q</text>
<text x="61.9" y="131.2">W</text>
<text x="83" y="131.2">E</text>
<text x="104" y="131.2">R</text>
<text x="125.1" y="131.2">T</text>
<text x="146.1" y="131.2">Y</text>
<text x="167.1" y="131.2">U</text>
<text x="188.2" y="131.2">I</text>
<text x="209.2" y="131.2">O</text>
<text x="230.3" y="131.2">P</text>
<text x="22.6" y="151.6">SHIFT</text>
<text x="51.4" y="152.3">A</text>
<text x="72.4" y="152.3">S</text>
<text x="93.5" y="152.3">D</text>
<text x="114.5" y="152.3">F</text>
<text x="135.6" y="152.3">G</text>
<text x="156.6" y="152.3">H</text>
<text x="177.6" y="152.3">J</text>
<text x="198.7" y="152.3">K</text>
<text x="221.8" y="152.3">L</text>
<text x="63.3" y="172.6">Z</text>
<text x="84.4" y="172.6">X</text>
<text x="105.4" y="172.6">C</text>
<text x="126.4" y="172.6">V</text>
<text x="147.5" y="172.6">B</text>
<text x="168.5" y="172.6">N</text>
<text x="189.6" y="172.6">M</text>
<text x="217.6" y="172.6">SPACE</text>
<text x="251.3" y="172.6">FN</text>
<text x="221.7" y="196">OPEN PANDORA</text>
</g>
<g font-size="2.5">
<text x="22.4" y="9.7">A</text>
<text x="68.7" y="9.7">B</text>
<text x="114.9" y="9.7">C</text>
<text x="162.6" y="9.7">D</text>
<text x="209" y="9.7">E</text>
<text x="255.4" y="9.7">F</text>
<text x="1.5" y="33.5">1</text>
<text x="276.1" y="33.5">1</text>
<text x="18.4" y="49.7">LID SWITCH</text>
<text x="125.7" y="56.7">GAME CONTROLS</text>
<text x="132.8" y="78.5">KEYPAD</text>
<text x="1.2" y="85.4">2</text>
<text x="276.5" y="85.4">2</text>
<text x="1.2" y="138">3</text>
<text x="276.5" y="138">3</text>
<text x="238.7" y="150.7">ENTER</text>
<text x="19.8" y="170.3">&lt;</text>
<text x="22.5" y="173.1">,</text>
<text x="40.9" y="173.1">.</text>
<text x="42.9" y="170.3">&gt;</text>
<text x="1.5" y="190.6">4</text>
<text x="276.5" y="190.6">4</text>
<text x="215.2" y="203.3">C</text>
<text x="230" y="202.2">Mainboard</text>
<text x="268.7" y="202.9">6D</text>
<text x="219.6" y="207.3">March 1, 2011</text>
<text x="22.4" y="214.5">A</text>
<text x="68.7" y="214.5">B</text>
<text x="114.9" y="214.5">C</text>
<text x="162.6" y="214.5">D</text>
<text x="209" y="214.5">E</text>
<text x="255.4" y="214.5">F</text>
<text x="257.8" y="210.8">7</text>
<text x="268.7" y="210.9">8</text>
</g>
<g font-size="1.8">
<text x="30.2" y="13.7">VDD_IO_1V8</text>
<text x="66" y="16.2">J12</text>
<text x="142.6" y="17.6">VDD_IO_1V8</text>
<text x="218.3" y="16.2">J11</text>
<text x="229.8" y="13.4">VDD_IO_1V8</text>
<text x="10" y="22.6">VSIM</text>
<text x="115.2" y="23.2">NUB1</text>
<text x="164.3" y="23.2">NUB2</text>
<text x="241.5" y="22.2">R61</text>
<text x="21.2" y="27.4">U16</text>
<text x="33.9" y="24.6" transform="rotate(-90 33.9 24.6)">R60</text>
<text x="38.3" y="24.4" transform="rotate(-90 38.3 24.4)">100K</text>
<text x="67.5" y="25.8">SW9</text>
<text x="207.1" y="25.8">SW10</text>
<text x="241" y="26.4">100K</text>
<text x="249.9" y="26.5">R62</text>
<text x="140" y="33.4">SW55</text>
<text x="241" y="34.8">100K</text>
<text x="241.5" y="30.6">R63</text>
<text x="249.5" y="30.6">1K00</text>
<text x="249.9" y="34.9">R64</text>
<text x="9.7" y="36.9" transform="rotate(-90 9.7 36.9)">C138</text>
<text x="14.5" y="36.4" transform="rotate(-90 14.5 36.4)">0.1uF</text>
<text x="21.2" y="38.7">MLX90248</text>
<text x="89.3" y="38">SW1</text>
<text x="140" y="40.5">SW56</text>
<text x="198.3" y="38.1">SW5</text>
<text x="241.5" y="39.1">R65</text>
<text x="249.5" y="39">100K</text>
<text x="13.2" y="42.2">GND</text>
<text x="79.3" y="43.7">SW2</text>
<text x="96.4" y="43.6">SW3</text>
<text x="115.2" y="44.3">ATRUA_NUB</text>
<text x="140" y="47.5">SW57</text>
<text x="164.3" y="44.3">ATRUA_NUB</text>
<text x="185.5" y="43.4">SW6</text>
<text x="198.3" y="47.9">SW8</text>
<text x="205.3" y="43.7">SW7</text>
<text x="241" y="43.2">100K</text>
<text x="241.5" y="47.5">R67</text>
<text x="249.5" y="47.4">100K</text>
<text x="249.9" y="43.3">R66</text>
<text x="89.3" y="49.2">SW4</text>
<text x="241" y="51.6">100K</text>
<text x="249.9" y="51.7">R68</text>
<text x="212.2" y="57.9">GND</text>
<text x="241.5" y="55.9">R69</text>
<text x="249.5" y="55.8">100K</text>
<text x="241" y="60.1">100K</text>
<text x="241.5" y="64.3">R71</text>
<text x="249.5" y="64.3">100K</text>
<text x="249.9" y="60.1">R70</text>
<text x="241" y="68.5">100K</text>
<text x="249.9" y="68.5">R72</text>
<text x="241" y="72.7">R139</text>
<text x="241" y="76.9">100K</text>
<text x="249.4" y="77">R138</text>
<text x="249.5" y="72.7">100K</text>
<text x="249.5" y="81.1">100K</text>
<text x="30.5" y="99.8">SW11</text>
<text x="51.7" y="99.8">SW12</text>
<text x="72.6" y="99.7">SW13</text>
<text x="93.6" y="99.7">SW14</text>
<text x="114.6" y="99.8">SW15</text>
<text x="135.7" y="99.8">SW16</text>
<text x="156.8" y="99.7">SW17</text>
<text x="177.8" y="99.8">SW18</text>
<text x="198.8" y="99.8">SW19</text>
<text x="219.9" y="99.7">SW20</text>
<text x="240.9" y="99.8">SW21</text>
<text x="41" y="120.9">SW22</text>
<text x="62.1" y="120.7">SW23</text>
<text x="83.1" y="120.9">SW24</text>
<text x="104.1" y="120.7">SW25</text>
<text x="125.2" y="120.9">SW26</text>
<text x="146.2" y="120.7">SW27</text>
<text x="167.3" y="121">SW28</text>
<text x="188.3" y="120.7">SW29</text>
<text x="209.3" y="120.9">SW30</text>
<text x="230.4" y="120.7">SW31</text>
<text x="30.6" y="141.9">SW32</text>
<text x="51.5" y="141.8">SW33</text>
<text x="72.6" y="141.9">SW34</text>
<text x="93.6" y="141.8">SW35</text>
<text x="114.6" y="141.8">SW36</text>
<text x="135.7" y="141.9">SW37</text>
<text x="156.8" y="141.8">SW38</text>
<text x="177.8" y="141.9">SW39</text>
<text x="198.8" y="141.9">SW40</text>
<text x="219.9" y="141.9">SW41</text>
<text x="240.9" y="141.9">SW42</text>
<text x="20" y="163">SW43</text>
<text x="41" y="162.8">SW44</text>
<text x="62.1" y="163">SW45</text>
<text x="83.1" y="163">SW46</text>
<text x="104.1" y="162.8">SW47</text>
<text x="125.2" y="162.8">SW48</text>
<text x="146.2" y="162.8">SW49</text>
<text x="167.3" y="163">SW50</text>
<text x="188.3" y="163.1">SW51</text>
<text x="209.3" y="162.8">SW52</text>
<text x="230.4" y="162.8">SW53</text>
<text x="251.4" y="162.8">SW54</text>
</g>
<g font-size="1.5">
<text x="212.6" y="192.8">Title</text>
<text x="212.6" y="199.8">Size</text>
<text x="221.1" y="199.8">Number</text>
<text x="267.4" y="199.8">Rev</text>
<text x="212.6" y="207.2">Date</text>
<text x="247.7" y="207.2">Drawn by</text>
<text x="257.3" y="207.2">Michael Weston</text>
<text x="212.6" y="210.7">Filename</text>
<text x="247.7" y="210.7">Sheet</text>
<text x="262.8" y="210.7">of</text>
</g>
<g font-size="1.1">
<text x="68" y="19.8">1</text>
<text x="68" y="22.6">2</text>
<text x="69.8" y="20.4">1</text>
<text x="69.8" y="23.2">2</text>
<text x="74" y="19.8">GAME_BUTTON_L2_SHOULDER</text>
<text x="195.7" y="19.8">GAME_BUTTON_R2_SHOULDER</text>
<text x="216.8" y="20.4">1</text>
<text x="216.8" y="23.2">2</text>
<text x="218.6" y="19.8">1</text>
<text x="218.6" y="22.6">2</text>
<text x="47.8" y="28.2">GAME_BUTTON_L1_SHOULDER</text>
<text x="105.5" y="29.6">NUB1_W</text>
<text x="105.7" y="26.8">NUB1_N</text>
<text x="113.7" y="27.4">1</text>
<text x="115.5" y="26.8">NORTH</text>
<text x="115.5" y="29.6">WEST</text>
<text x="154.5" y="29.6">NUB2_W</text>
<text x="154.9" y="26.8">NUB2_N</text>
<text x="162.8" y="27.4">1</text>
<text x="164.6" y="26.8">NORTH</text>
<text x="164.6" y="29.6">WEST</text>
<text x="187.3" y="28.2">GAME_BUTTON_R1_SHOULDER</text>
<text x="257.3" y="28.2">GAME_BUTTON_MENU</text>
<text x="257.3" y="24">GAME_BUTTON_SELECT</text>
<text x="19.7" y="31.6">1</text>
<text x="19.7" y="35.9">3</text>
<text x="21.5" y="31">VDD</text>
<text x="21.5" y="35.2">GND</text>
<text x="25.6" y="31">OUT</text>
<text x="29.2" y="30.4">2</text>
<text x="36.1" y="31">LID_SWITCH</text>
<text x="79.2" y="35.2">GAME_DPAD_U</text>
<text x="88.4" y="35.9">1</text>
<text x="93.7" y="35.9">2</text>
<text x="105.8" y="35.2">NUB1_E</text>
<text x="105.8" y="32.4">NUB1_S</text>
<text x="113.7" y="33.1">4</text>
<text x="113.7" y="35.9">2</text>
<text x="113.7" y="30.2">6</text>
<text x="115.5" y="32.4">SOUTH</text>
<text x="115.5" y="35.2">EAST</text>
<text x="125.9" y="31">GAME_BUTTON_START</text>
<text x="154.9" y="35.2">NUB2_E</text>
<text x="154.9" y="32.4">NUB2_S</text>
<text x="162.8" y="33.1">4</text>
<text x="162.8" y="35.9">2</text>
<text x="162.8" y="30.2">6</text>
<text x="164.6" y="32.4">SOUTH</text>
<text x="164.6" y="35.2">EAST</text>
<text x="186.4" y="35.2">GAME_BUTTON_X</text>
<text x="197.1" y="35.9">1</text>
<text x="202.4" y="35.9">2</text>
<text x="257.4" y="32.4">GAME_BUTTON_L2_SHOULDER</text>
<text x="62.5" y="40.9">GAME_DPAD_L</text>
<text x="78.6" y="41.4">1</text>
<text x="83.9" y="41.4">2</text>
<text x="86.2" y="40.9">GAME_DPAD_R</text>
<text x="95.4" y="41.4">1</text>
<text x="100.7" y="41.4">2</text>
<text x="105.7" y="40.9">NUB1_C</text>
<text x="105.8" y="38">NUB1_A</text>
<text x="113.7" y="41.4">3</text>
<text x="113.7" y="38.7">5</text>
<text x="115.5" y="40.9">CENTER</text>
<text x="115.5" y="38">ANALOG</text>
<text x="125.3" y="38">GAME_BUTTON_SELECT</text>
<text x="154.9" y="40.9">NUB2_C</text>
<text x="154.9" y="38">NUB2_A</text>
<text x="162.8" y="41.4">3</text>
<text x="162.8" y="38.7">5</text>
<text x="164.6" y="40.9">CENTER</text>
<text x="164.6" y="38">ANALOG</text>
<text x="173.8" y="40.9">GAME_BUTTON_Y</text>
<text x="184.5" y="41.4">1</text>
<text x="189.8" y="41.4">2</text>
<text x="193.5" y="40.9">GAME_BUTTON_A</text>
<text x="204.2" y="41.4">1</text>
<text x="209.4" y="41.4">2</text>
<text x="257.3" y="40.9">GAME_DPAD_U</text>
<text x="257.3" y="36.6">GAME_BUTTON_R2_SHOULDER</text>
<text x="62.4" y="46.4">GAME_DPAD_D</text>
<text x="88.4" y="47.1">1</text>
<text x="93.7" y="47.1">2</text>
<text x="126.4" y="45">GAME_BUTTON_MENU</text>
<text x="179.5" y="45">GAME_BUTTON_B</text>
<text x="197.1" y="45.7">1</text>
<text x="202.4" y="45.7">2</text>
<text x="257.3" y="45">GAME_DPAD_D</text>
<text x="257.3" y="53.5">GAME_DPAD_R</text>
<text x="257.3" y="49.2">GAME_DPAD_L</text>
<text x="257.3" y="57.7">GAME_BUTTON_A</text>
<text x="31" y="63.3">GAME_BUTTON_L1_SHOULDER</text>
<text x="63.1" y="63.3">GAME_BUTTON_R1_SHOULDER</text>
<text x="257.3" y="61.9">GAME_BUTTON_B</text>
<text x="257.3" y="70.3">GAME_BUTTON_Y</text>
<text x="257.3" y="66.1">GAME_BUTTON_X</text>
<text x="257.3" y="74.5">GAME_BUTTON_R1_SHOULDER</text>
<text x="5.2" y="82.2">KEYPAD_COL0</text>
<text x="257.4" y="78.7">GAME_BUTTON_L1_SHOULDER</text>
<text x="5.2" y="103.3">KEYPAD_COL1</text>
<text x="5.2" y="124.3">KEYPAD_COL2</text>
<text x="5.2" y="145.3">KEYPAD_COL3</text>
<text x="5.2" y="166.4">KEYPAD_COL4</text>
<text x="5.2" y="174.8">KEYPAD_COL5</text>
<text x="182.7" y="190.9">KEYPAD_ROW1</text>
<text x="182.7" y="188.1">KEYPAD_ROW0</text>
<text x="182.7" y="196.6">KEYPAD_ROW3</text>
<text x="182.7" y="193.8">KEYPAD_ROW2</text>
<text x="182.7" y="199.3">KEYPAD_ROW4</text>
<text x="182.7" y="202.1">KEYPAD_ROW5</text>
<text x="182.7" y="207.8">KEYPAD_ROW7</text>
<text x="182.7" y="205">KEYPAD_ROW6</text>
</g>
</svg>
